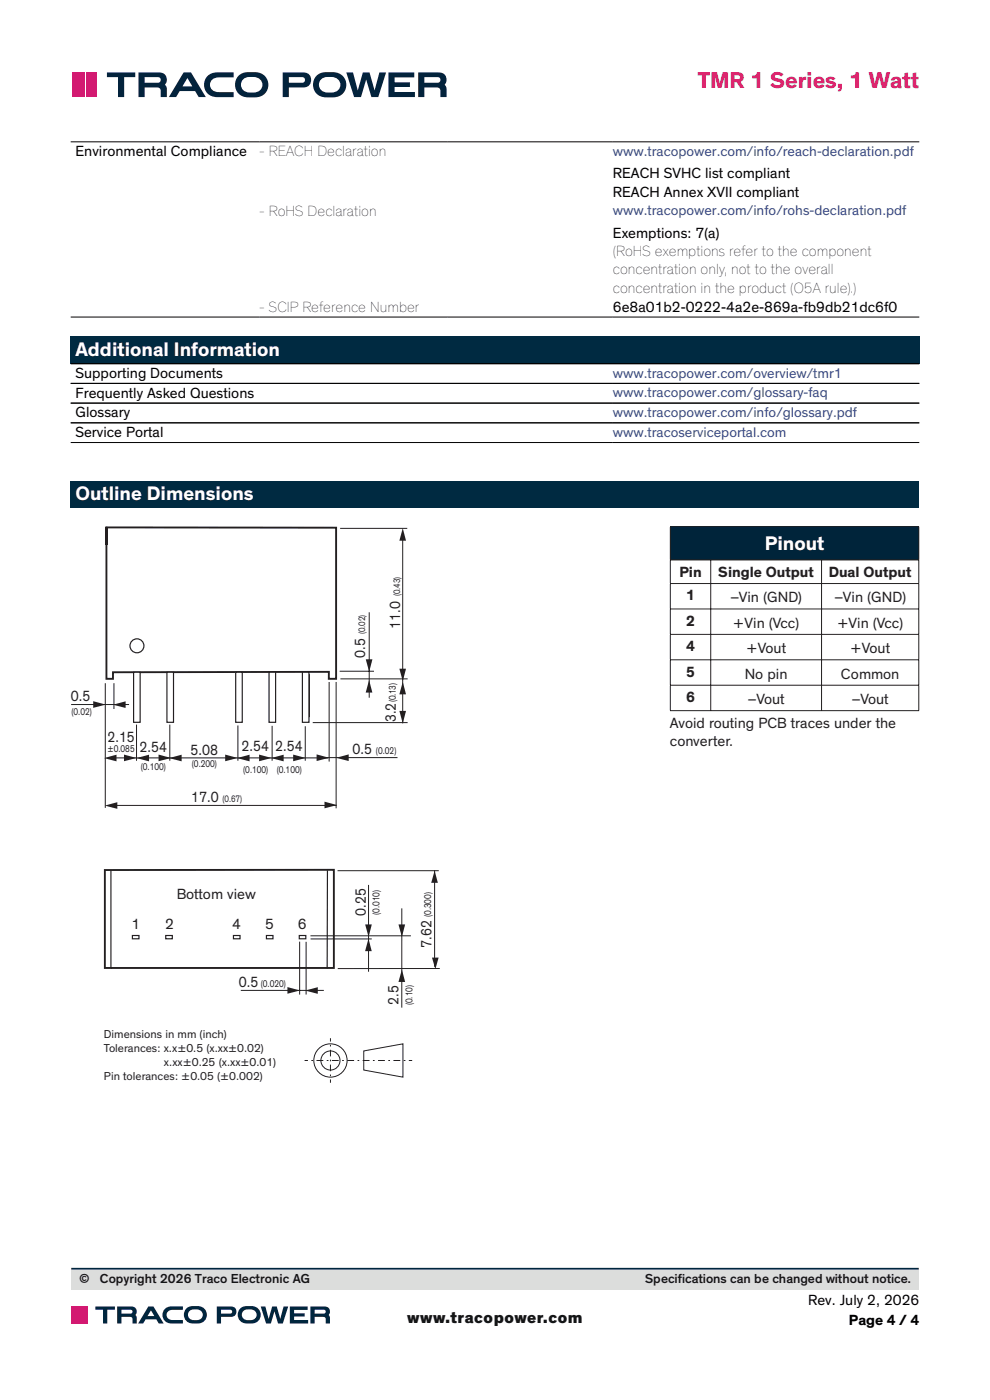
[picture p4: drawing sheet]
<svg xmlns="http://www.w3.org/2000/svg" width="210mm" height="297mm" viewBox="0 0 210 297" stroke-linecap="round" stroke-linejoin="round" font-family="sans-serif">
<path d="M15 30.1h180M15 67.3h180" fill="none" stroke="#000" stroke-width=".21"/>
<g fill="#002a41">
<path d="M15 71.3h115v5.9h-115z"/>
<path d="M130 71.3h65v5.9h-65z"/>
</g>
<path d="M15 77.2h180M15 81.3h180M15 85.5h180M15 89.7h180M15 93.9h180" fill="none" stroke="#000" stroke-width=".21"/>
<path d="M15 102h180v5.7h-180z" fill="#002a41"/>
<path d="M22.2 184.6l48.6-.1v20.8h-48.6z" fill-rule="evenodd" fill="#fff"/>
<path d="M22.2 184.6l48.6-.1v20.8h-48.6z" fill="none" stroke="#231f20" stroke-width=".4"/>
<g fill="#231f20">
<path d="M62.2 160.1l2.6 .7-2.6 .7z"/>
<path d="M57.5 160.8l2.7-.7v1.4z"/>
<path d="M84.7 150.8h1.4l-.7 2.7z"/>
<path d="M85.4 144.6l.7 2.7h-1.4z"/>
</g>
<path d="M23.5 184.6v20.7M28.1 198.5h1.4v.7h-1.4zM35.2 198.5h1.3v.7h-1.3zM56.5 198.5h1.4v.7h-1.4zM63.5 198.5h1.4v.7h-1.4zM69.5 184.6l-.1 20.9" fill="none" stroke="#231f20" stroke-width=".25"/>
<path d="M23.5 205.3h.2" fill="none" stroke="#231f20" stroke-width=".35"/>
<path d="M22.6 111.8v3.8v-3.7h48.7v32.1h-1.6l.1-1.5-45.8 .1v1.4h-1.4z" fill="#fff"/>
<path d="M22.6 111.8v3.8v-3.7h48.7v32.1h-1.6l.1-1.5-45.8 .1v1.4h-1.4z" fill="none" stroke="#231f20" stroke-width=".4"/>
<path d="M28.3 142.6h1.4v10.6h-1.4z" fill="#fff"/>
<path d="M28.3 142.6h1.4v10.6h-1.4z" fill="none" stroke="#231f20" stroke-width=".25"/>
<path d="M35.4 142.6h1.4v10.6h-1.4z" fill="#fff"/>
<path d="M35.4 142.6h1.4v10.6h-1.4z" fill="none" stroke="#231f20" stroke-width=".25"/>
<path d="M50 142.6h1.4v10.6h-1.4z" fill="#fff"/>
<path d="M50 142.6h1.4v10.6h-1.4z" fill="none" stroke="#231f20" stroke-width=".25"/>
<path d="M57.1 142.6h1.4v10.6h-1.4z" fill="#fff"/>
<path d="M57.1 142.6h1.4v10.6h-1.4z" fill="none" stroke="#231f20" stroke-width=".25"/>
<path d="M64.1 142.6h1.4v10.6h-1.4z" fill="#fff"/>
<path d="M64.1 142.6h1.4v10.6h-1.4z" fill="none" stroke="#231f20" stroke-width=".25"/>
<path d="M22.3 144.9v26.5M24.2 144.9v5.5M29 153.7v7.7M36 153.7v7.7M50.5 153.9v7.5M57.7 154v7.4M64.8 154.1v7.3M65.6 143v9.1M71.3 144.7v26.8" fill="none" stroke="#231f20" stroke-width=".21"/>
<g fill="#231f20">
<path d="M55 160.1l2.6 .7-2.6 .7z"/>
<path d="M50.3 160.8l2.6-.7v1.4z"/>
<path d="M33.6 160.1l2.7 .7-2.7 .7z"/>
<path d="M29 160.8l2.6-.7v1.4z"/>
<path d="M26.3 160.1l2.7 .7-2.7 .7z"/>
<path d="M22.1 160.8l2.6-.7v1.4z"/>
<path d="M47.8 160.1l2.6 .7-2.6 .7z"/>
<path d="M35.9 160.8l2.6-.7v1.4z"/>
</g>
<path d="M23.9 160.8h45.7" fill="none" stroke="#231f20" stroke-width=".21"/>
<g fill="#231f20">
<path d="M68.8 170.1l2.7 .7-2.7 .7z"/>
<path d="M22.2 170.9l2.7-.7v1.4z"/>
</g>
<path d="M23.9 170.9h47.5" fill="none" stroke="#231f20" stroke-width=".21"/>
<circle cx="29" cy="137" r="1.48" fill="none" stroke="#231f20" stroke-width=".25"/>
<g fill="#231f20">
<path d="M24 149.5l2.6-.7v1.4z"/>
<path d="M19.8 148.8l2.6 .7-2.6 .7z"/>
</g>
<path d="M15.1 149.5h12.3" fill="none" stroke="#231f20" stroke-width=".21"/>
<g fill="#231f20">
<path d="M71.3 160.8l2.7-.8v1.4z"/>
<path d="M67.2 160l2.6 .8-2.6 .6z"/>
</g>
<path d="M72.1 112.1h14.3M66.3 153.3h20.2M69.8 144.7v16.9M72.2 144h14.3M67.9 160.7h16.4" fill="none" stroke="#231f20" stroke-width=".21"/>
<g fill="#231f20">
<path d="M84.7 141.9h1.4l-.7 2.6z"/>
<path d="M85.4 112l.7 2.7h-1.4z"/>
</g>
<path d="M85.4 114.1v39.3M78.3 129.9v18.1M72.1 142.4h7.2" fill="none" stroke="#231f20" stroke-width=".21"/>
<g fill="#231f20">
<path d="M78.3 144.3l.7 2.6h-1.4z"/>
<path d="M77.6 139.9h1.4l-.7 2.6z"/>
</g>
<path d="M78.2 187.7v18.4M85.2 192.7v21.1M92.2 184.6v20.5M93.3 205.5h-21.7" fill="none" stroke="#231f20" stroke-width=".21"/>
<g fill="#231f20">
<path d="M77.5 196.1h1.4l-.7 2.7z"/>
<path d="M84.5 196.1h1.4l-.7 2.7z"/>
<path d="M91.6 203.1h1.4l-.6 2.5z"/>
<path d="M78.2 199.1l.7 2.7h-1.5z"/>
<path d="M85.2 205.7l.7 2.6h-1.4z"/>
<path d="M92.2 184.7l.7 2.6h-1.4z"/>
</g>
<path d="M49.5 198.5h1.4v.7h-1.4z" fill="none" stroke="#231f20" stroke-width=".25"/>
<path d="M64.9 199.8v11.2" fill="none" stroke="#231f20" stroke-width=".21"/>
<g fill="#231f20">
<path d="M64.7 210.1l2.7-.7v1.4z"/>
<path d="M61 209.4l2.6 .7-2.6 .7z"/>
</g>
<g fill="none" stroke="#231f20" stroke-width=".21">
<path d="M63.6 199.8v11.2M65.8 198.5h21.4M65.9 199.2h13M71.6 184.7h21.5M51.1 210.1h17.6M64.6 225h.7M70.1 220.3v.7M70.1 229v.7M77.2 223l8.3-1.6v7.1l-8.3-1.5zM86.7 225h.7"/>
<circle cx="70.1" cy="225" r="3.5"/>
<circle cx="70.1" cy="225" r="2.03"/>
</g>
<path d="M66 225h.8" fill="none" stroke="#231f20" stroke-width=".21" stroke-dasharray=".4 .7" stroke-linecap="butt"/>
<path d="M67.1 225h19.3" fill="none" stroke="#231f20" stroke-width=".21" stroke-dasharray="1.5 .7 .4 .7" stroke-linecap="butt"/>
<path d="M70.1 228.3v-.7" fill="none" stroke="#231f20" stroke-width=".21" stroke-dasharray=".3 .7" stroke-linecap="butt"/>
<path d="M70.1 227.2v-5.9" fill="none" stroke="#231f20" stroke-width=".21" stroke-dasharray="1.4 .7 .3 .7" stroke-linecap="butt"/>
<path d="M142.2 111.8h52.7v7h-52.7z" fill="#00243a"/>
<g fill="none" stroke="#231f20" stroke-width=".21">
<path d="M142.1 118.8h52.9M142.1 111.8h52.9M142.2 111.8v6.9M142.2 118.9v4.8M150.8 118.9v4.8M174.3 118.9v4.8M194.9 111.8v6.9M194.9 118.9v4.8M142.1 140h52.9M142.1 134.6h52.9M142.1 129.2h52.9M142.1 123.8h52.9"/>
<path d="M142.2 123.9v5.2M142.2 129.3v5.2M142.2 134.7v5.2M150.8 123.9v5.2M150.8 129.3v5.2M150.8 134.7v5.2M174.3 123.9v5.2M174.3 129.3v5.2M174.3 134.7v5.2M194.9 123.9v5.2M194.9 129.3v5.2M194.9 134.7v5.2"/>
<path d="M142.1 150.8h52.9M142.1 145.4h52.9M142.2 140v5.3M142.2 145.4v5.3M150.8 140v5.3M150.8 145.4v5.3M174.3 140v5.3M174.3 145.4v5.3M194.9 140v5.3M194.9 145.4v5.3"/>
</g>
<g fill="#03233c">
<path d="M82.4 15.4h5.5v1h-4.2v1.1h3.3v1h-3.3v1h4.3v1.1h-5.6z"/>
<path d="M44.2 16a6.7 6.7 0 0 1 4-.6h1.4v1h-3.2a1.59 1.59 0 0 0-1.9 1.6 1.59 1.59 0 0 0 1.9 1.5h3.2v1.1h-3.5a2.64 2.64 0 0 1-2.6-1.6 2.64 2.64 0 0 1 .7-3z"/>
<path d="M22.7 15.4h6v1h-2.4v4.2h-1.3v-4.2h-2.3z"/>
<path d="M73.5 15.4h1.4l1 3.8 1.1-3.8h1.4l1.1 3.8 1-3.8h1.4l-1.7 5.2h-1.4l-1.1-3.7-1.1 3.7h-1.5z"/>
<path d="M39.8 16.5l1 1.8h-2.1zM38.9 15.4l-3.1 5.2h1.6l.7-1.3h3.3l.7 1.3h1.6l-3.2-5.2z"/>
<path d="M51.6 16.8a3 3 0 0 1 3.8 .4 1.69 1.69 0 0 1-.1 1.8 1.69 1.69 0 0 1-1.8 .6 1.8 1.8 0 0 1-1.9-.4 1.8 1.8 0 0 1-.3-2zM50.7 15.9a2.71 2.71 0 0 0-.6 3.1 2.71 2.71 0 0 0 2.6 1.7 3.9 3.9 0 0 0 3.7-1.1 2.7 2.7 0 0 0 .2-2.9 2.7 2.7 0 0 0-2.5-1.4 4.3 4.3 0 0 0-3.4 .6z"/>
<path d="M68.1 16.8a3 3 0 0 1 3.9 .4 1.69 1.69 0 0 1-.2 1.8 1.69 1.69 0 0 1-1.7 .6 1.8 1.8 0 0 1-1.9-.4 1.8 1.8 0 0 1-.4-2zM67.3 15.9a2.71 2.71 0 0 0-.7 3.1 2.71 2.71 0 0 0 2.6 1.7 3.9 3.9 0 0 0 3.7-1.1 2.7 2.7 0 0 0 .3-2.9 2.7 2.7 0 0 0-2.5-1.4 4.3 4.3 0 0 0-3.4 .6z"/>
</g>
<g fill="#03233c">
<path d="M61.3 16.4h2.8a.6 .6 0 0 1 .6 .6 .6 .6 0 0 1-.6 .6h-2.8zM60 15.4v5.2h1.3v-2h3a1.6 1.6 0 0 0 1.7-1.6 1.6 1.6 0 0 0-1.7-1.6z" fill-rule="evenodd"/>
<path d="M90 16.4h2.8a.6 .6 0 0 1 .6 .6 .6 .6 0 0 1-.6 .6h-2.8zM88.7 15.4v5.2h1.3v-2h2.6a.78 .78 0 0 1 .8 1v1h1.3v-2.1l-.4-.5a1.55 1.55 0 0 0 .3-1.8 1.55 1.55 0 0 0-1.6-.8z" fill-rule="evenodd"/>
<path d="M30.7 16.4h2.8a.6 .6 0 0 1 .6 .6 .6 .6 0 0 1-.6 .6h-2.8zM29.4 15.4v5.2h1.3v-2h2.6a.78 .78 0 0 1 .8 1v1h1.3l-.1-2.1-.3-.5a1.55 1.55 0 0 0 .2-1.8 1.55 1.55 0 0 0-1.5-.8z" fill-rule="evenodd"/>
</g>
<g fill="#d21a71">
<path d="M15.3 15.4h2.1v5.2h-2.1z"/>
<path d="M18.2 15.4h2.2v5.2h-2.2z"/>
</g>
<path d="M17.8 15.4v5.2" fill="none" stroke="#d21a71" stroke-width=".29"/>
<path d="M15.1 269.1h179.8v4.5h-179.8z" fill="#dcdddc"/>
<path d="M15.1 269.1h179.8" fill="none" stroke="#00263e" stroke-width=".35"/>
<g fill="#00263e">
<path d="M61.5 277.2h3.8v.7h-2.9v.7h2.2v.7h-2.2v.7h3v.8h-3.9z"/>
<path d="M34.9 277.7a4.6 4.6 0 0 1 3.3-.6h.6v.8h-2.2a1.1 1.1 0 0 0-1.3 1.1 1.1 1.1 0 0 0 1.3 1h2.2v.8h-2.4a1.82 1.82 0 0 1-1.8-1.1 1.82 1.82 0 0 1 .3-2z"/>
<path d="M20.2 277.2h4.2v.6h-1.6v3h-.9v-3h-1.7z"/>
<path d="M55.3 277.2h1l.7 2.6 .7-2.6h1l.7 2.6 .8-2.6h.9l-1.1 3.6h-1l-.8-2.6-.7 2.6h-1.1z"/>
<path d="M32 278l.7 1.2h-1.4zM31.5 277.2l-2.2 3.6h1.1l.5-.9h2.3l.5 .9h1l-2.1-3.6z"/>
<path d="M40.3 278a2.03 2.03 0 0 1 2.7 .6 1.32 1.32 0 0 1-1.8 1.5 1.15 1.15 0 0 1-1.2-.7 1.15 1.15 0 0 1 .3-1.4zM39.5 277.6a1.87 1.87 0 0 0-.3 2.1 1.87 1.87 0 0 0 1.8 1.1 2.5 2.5 0 0 0 2.7-1 1.86 1.86 0 0 0-1.7-2.7 2.72 2.72 0 0 0-2.5 .5z"/>
<path d="M51.7 278a2.03 2.03 0 0 1 2.7 .6 1.32 1.32 0 0 1-1.8 1.5 1.15 1.15 0 0 1-1.2-.7 1.15 1.15 0 0 1 .3-1.4zM50.9 277.6a1.87 1.87 0 0 0-.3 2.1 1.87 1.87 0 0 0 1.8 1.1 2.5 2.5 0 0 0 2.7-1 1.86 1.86 0 0 0-1.7-2.7 2.72 2.72 0 0 0-2.5 .5z"/>
</g>
<g fill="#00263e">
<path d="M46.9 277.8l2.2 .1a.42 .42 0 0 1 .1 .5 .42 .42 0 0 1-.4 .3h-1.9zM46 277.2v3.6h.9v-1.4h2.1a1.1 1.1 0 0 0 1.2-1.1 1.1 1.1 0 0 0-1.2-1.1z" fill-rule="evenodd"/>
<path d="M66.7 277.8l2.2 .1a.43 .43 0 0 1 .2 .5 .43 .43 0 0 1-.4 .3h-2zM65.8 277.2v3.6h.9v-1.4h2.2l.2 .5v.9h.9v-1.2l-.3-.6a1.07 1.07 0 0 0 .2-1.2 1.07 1.07 0 0 0-1.1-.6z" fill-rule="evenodd"/>
<path d="M25.8 277.8l2.1 .1a.43 .43 0 0 1 .2 .5 .43 .43 0 0 1-.4 .3h-1.9zM24.9 277.2v3.6h.9v-1.4h2.1l.2 .5v.9h.9v-1.2l-.3-.6a1.07 1.07 0 0 0 .2-1.2 1.07 1.07 0 0 0-1.1-.6z" fill-rule="evenodd"/>
</g>
<g fill="#d61871">
<path d="M15.1 277.2h1.5v3.6h-1.5z"/>
<path d="M17.2 277.2h1.5v3.6h-1.5z"/>
</g>
<path d="M16.9 277.2v3.6" fill="none" stroke="#d61871" stroke-width=".21"/>
<text font-size="4.9" fill="#db1c68" x="148" y="18.7">TMR 1 Series, 1 Watt</text>
<text font-size="4.3" fill="#fff" x="162.2" y="116.7">Pinout</text>
<g font-size="4.2" fill="#fff">
<text x="16" y="75.5">Additional Information</text>
<text x="16" y="106.1">Outline Dimensions</text>
</g>
<text font-size="3.5" fill="#121517" x="86.4" y="280.8">www.tracopower.com</text>
<g font-size="3.2">
<text x="16" y="33.1">Environmental Compliance</text>
<text x="55" y="33.1">- REACH Declaration</text>
<text x="130" y="37.8">REACH SVHC list compliant</text>
<text x="130" y="41.8">REACH Annex XVII compliant</text>
<text x="55" y="45.8">- RoHS Declaration</text>
<text x="130" y="50.5">Exemptions: 7(a)</text>
<text x="130" y="54.3">(RoHS exemptions refer to the component</text>
<text x="130" y="58.2">concentration only, not to the overall</text>
<text x="130" y="62.1">concentration in the product (O5A rule).)</text>
<text x="55" y="66.1">- SCIP Reference Number</text>
<text x="130" y="66.1">6e8a01b2-0222-4a2e-869a-fb9db21dc6f0</text>
<text x="16" y="80.2">Supporting Documents</text>
<text x="16" y="84.4">Frequently Asked Questions</text>
<text x="16" y="88.6">Glossary</text>
<text x="16" y="92.7">Service Portal</text>
<text x="171.4" y="276.9">Rev. July 2, 2026</text>
<text x="180.1" y="281.1">Page 4 / 4</text>
</g>
<g font-size="3.2" fill="#231f20">
<text x="144.1" y="122.4">Pin</text>
<text x="152.4" y="122.4">Single Output</text>
<text x="175.8" y="122.4">Dual Output</text>
<text x="145.5" y="127.4">1</text>
<text x="154.9" y="127.8">–Vin (GND)</text>
<text x="176.9" y="127.8">–Vin (GND)</text>
<text x="84.9" y="133.4" transform="rotate(-90 84.9 133.4)">11.0</text>
<text x="145.5" y="132.8">2</text>
<text x="155.5" y="133.2">+Vin (Vcc)</text>
<text x="177.6" y="133.2">+Vin (Vcc)</text>
<text x="77.4" y="139.5" transform="rotate(-90 77.4 139.5)">0.5</text>
<text x="145.5" y="138.2">4</text>
<text x="145.5" y="143.6">5</text>
<text x="158" y="143.9">No pin</text>
<text x="158.3" y="138.6">+Vout</text>
<text x="178.4" y="143.9">Common</text>
<text x="180.4" y="138.6">+Vout</text>
<text x="15" y="148.6">0.5</text>
<text x="145.5" y="149">6</text>
<text x="158.6" y="149.3">–Vout</text>
<text x="180.7" y="149.3">–Vout</text>
<text x="84" y="153.1" transform="rotate(-90 84 153.1)">3.2</text>
<text x="142.1" y="154.5">Avoid routing PCB traces under the</text>
<text x="22.8" y="157.4">2.15</text>
<text x="29.6" y="159.4">2.54</text>
<text x="40.4" y="160.2">5.08</text>
<text x="51.2" y="159.4">2.54</text>
<text x="58.4" y="159.4">2.54</text>
<text x="74.8" y="160">0.5</text>
<text x="142.1" y="158.4">converter.</text>
<text x="40.6" y="170.2">17.0</text>
<text x="37.5" y="190.7">Bottom view</text>
<text x="27.9" y="197.1">1</text>
<text x="35" y="197.1">2</text>
<text x="49.2" y="197.1">4</text>
<text x="56.2" y="197.1">5</text>
<text x="63.2" y="197.1">6</text>
<text x="77.6" y="194.2" transform="rotate(-90 77.6 194.2)">0.25</text>
<text x="91.6" y="201.1" transform="rotate(-90 91.6 201.1)">7.62</text>
<text x="50.7" y="209.5">0.5</text>
<text x="84.5" y="213.2" transform="rotate(-90 84.5 213.2)">2.5</text>
</g>
<g font-size="3" fill="#3a4793">
<text x="130" y="33">www.tracopower.com/info/reach-declaration.pdf</text>
<text x="130" y="45.7">www.tracopower.com/info/rohs-declaration.pdf</text>
<text x="130" y="80.1">www.tracopower.com/overview/tmr1</text>
<text x="130" y="84.3">www.tracopower.com/glossary-faq</text>
<text x="130" y="88.5">www.tracopower.com/info/glossary.pdf</text>
<text x="130" y="92.6">www.tracoserviceportal.com</text>
</g>
<g font-size="2.8" fill="#121517">
<text x="16.8" y="272.3">©</text>
<text x="21.2" y="272.3">Copyright 2026 Traco Electronic AG</text>
<text x="136.8" y="272.3">Specif</text>
<text x="143.8" y="272.3">ications can be changed without notice.</text>
</g>
<g font-size="2.5" fill="#231f20">
<text x="22.1" y="220.2">Dimensions in mm (inch)</text>
<text x="22.1" y="223.2">Tolerances: x.x±0.5 (x.xx±0.02)</text>
<text x="34.8" y="226.2">x.xx±0.25 (x.xx±0.01)</text>
<text x="22.1" y="229.1">Pin tolerances: ±0.05 (±0.002)</text>
</g>
<g font-size="2.1" fill="#231f20">
<text x="84" y="149" transform="rotate(-90 84 149)">(0.13)</text>
<text x="15.2" y="151.6">(0.02)</text>
<text x="22.8" y="159.6">±0.085</text>
<text x="79.8" y="160">(0.02)</text>
<text x="29.9" y="163.4">(0.100)</text>
<text x="40.7" y="162.7">(0.200)</text>
<text x="51.6" y="163.9">(0.100)</text>
<text x="58.7" y="163.9">(0.100)</text>
<text x="80.5" y="194.1" transform="rotate(-90 80.5 194.1)">(0.010)</text>
<text x="91.5" y="194.6" transform="rotate(-90 91.5 194.6)">(0.300)</text>
<text x="55.3" y="209.5">(0.020)</text>
<text x="87.5" y="213.3" transform="rotate(-90 87.5 213.3)">(0.10)</text>
</g>
<g font-size="2" fill="#231f20">
<text x="84.9" y="126.5" transform="rotate(-90 84.9 126.5)">(0.43)</text>
<text x="77.4" y="134.5" transform="rotate(-90 77.4 134.5)">(0.02)</text>
<text x="47.2" y="170.2">(0.67)</text>
</g>
</svg>
